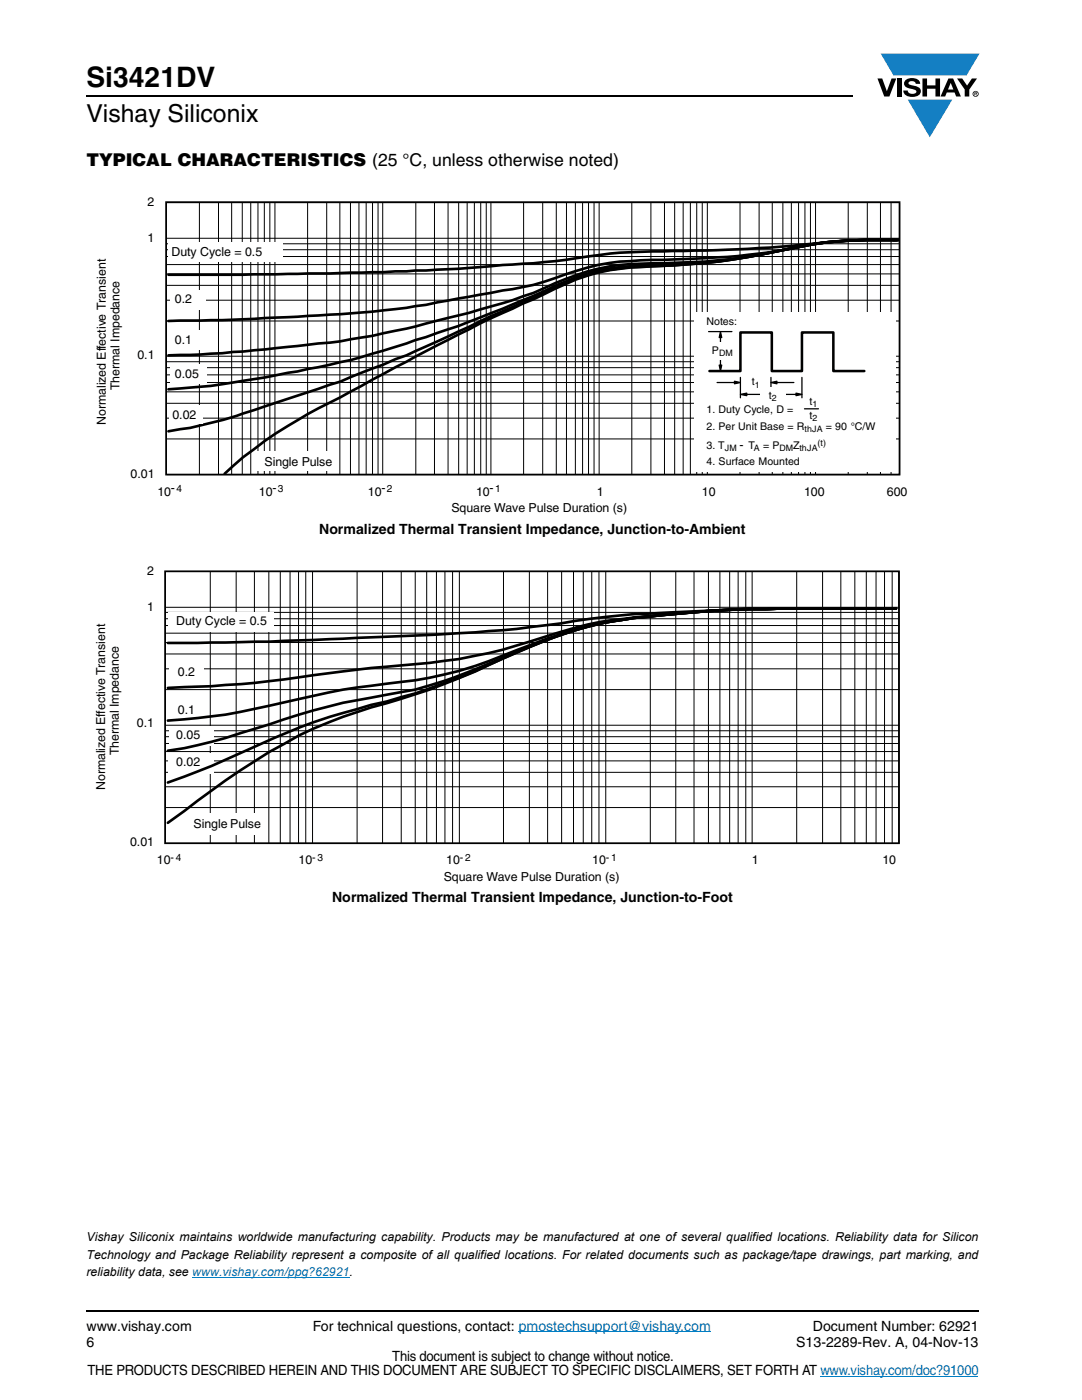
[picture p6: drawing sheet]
<svg xmlns="http://www.w3.org/2000/svg" width="216mm" height="279mm" viewBox="0 0 216 279" stroke-linecap="round" stroke-linejoin="round" font-family="sans-serif">
<path d="M17.1 18.9h.2v.3h-.2z" fill="#000"/>
<path d="M17.3 19.1h152.9" fill="none" stroke="#000" stroke-width=".36"/>
<path d="M175.1 10.7h20.4v16.7h-20.4z" fill="#fff"/>
<g fill="#147fc3">
<path d="M175.7 10.7h19.7l-2.5 4.4h-1.1h-13.5z"/>
<path d="M181.1 19.9h8.9l-4.5 7.5z"/>
</g>
<g fill="#000">
<path d="M175.1 15.7h.9l1 2.5 .9-2.5h.9l-1.3 3.6h-1.1zM179 15.7h.9v3.6h-.9zM180.7 16a2.1 2.1 0 0 1 2.8 .3l.1 .4h-.9a.79 .79 0 0 0-.7-.5 .79 .79 0 0 0-.7 .4l.2 .3 1 .2a1.08 1.08 0 0 1 1.2 1.1 1.08 1.08 0 0 1-1.1 1.1 1.73 1.73 0 0 1-2.3-1.2h.8a.96 .96 0 0 0 .8 .6 .96 .96 0 0 0 1-.4 1.31 1.31 0 0 0-1.3-.6 1.03 1.03 0 0 1-1-.6 1.03 1.03 0 0 1 .1-1.1zM184.1 15.7h.9v1.3h1.7v-1.3h.9v3.6h-.9v-1.6h-1.7v1.6h-.9zM191 15.7h1l1 1.4 .9-1.4h1.1l-1.6 2.2v1.4h-.9v-1.4zM17.1 261.5h.2v.4h-.2z"/>
<path d="M189.7 16.5l.5 1.4h-1zM189.2 15.7l-1.5 3.6h.9l.3-.8h1.6l.3 .8h.9l-1.5-3.6z"/>
<path d="M194.6 18.5h.2v.2h-.2zM194.4 18.4v.7h.2v-.3l.4 .3-.2-.3 .1-.2v-.2z"/>
<path d="M194.2 18.7a.46 .46 0 0 1 .9 0 .46 .46 0 0 1-.9 0zM194.1 18.7a.6 .6 0 0 0 1.2 0 .6 .6 0 0 0-1.2 0z"/>
</g>
<path d="M17.3 261.7h178.1" fill="none" stroke="#000" stroke-width=".36"/>
<path d="M38.4 255h31.3M103.5 265.8h38.4M163.7 274.6h31.5" fill="none" stroke="#007ec4" stroke-width=".2"/>
<path d="M19 39h162.1v63.8h-162.1z" fill="#fff"/>
<path d="M178.3 47.9a88.4 88.4 0 0 0-24.6 2.5 123 123 0 0 1-23.6 2.7l-2.3 .2a39.8 39.8 0 0 0-19.1 5.3 426.5 426.5 0 0 0-36.6 18.4l-4.2 2.3a88.2 88.2 0 0 0-23.1 15.2M179.3 47.9a126.5 126.5 0 0 0-13.9 .4l-4.7 .7a136.6 136.6 0 0 1-32.9 3.6 43.8 43.8 0 0 0-19.1 4.9l-2.3 1a287.6 287.6 0 0 1-25.3 7.1l-9 1.8a52.9 52.9 0 0 1-8.6 1.1l-12.8 1.4a223.5 223.5 0 0 1-17.1 1M179.3 47.9a87.2 87.2 0 0 0-23.6 2.1 202.3 202.3 0 0 1-27.9 2 46.4 46.4 0 0 0-17.1 3.5 42.8 42.8 0 0 1-10.4 2.5l-8.9 1.6a168.2 168.2 0 0 1-29.9 3.4l-6.5 .4a360.5 360.5 0 0 1-21.4 .7M179.3 47.9a176.5 176.5 0 0 0-23.6 1.3l-6.4 .5-12.8 .4a125.9 125.9 0 0 0-23.6 1.8 581.4 581.4 0 0 1-36.5 2.4l-27.9 .5h-14.9M179.3 47.9h-6.3a87.4 87.4 0 0 0-20.1 2.7 127.7 127.7 0 0 1-25.1 2.6 39.2 39.2 0 0 0-19.1 5.2l-10.8 4.7-6.5 3.1a229.9 229.9 0 0 1-19.3 8.2l-4.2 1.8-15 4.9a95.3 95.3 0 0 1-19.3 5M179.3 47.9a126.5 126.5 0 0 0-13.9 .4l-5.9 .9a131.9 131.9 0 0 1-31.7 3.8 42.5 42.5 0 0 0-17.1 4 250.9 250.9 0 0 1-36.4 13.6 133.5 133.5 0 0 1-16.8 3.8l-2.5 .5a152.4 152.4 0 0 1-21.4 2.8" fill="none" stroke="#000" stroke-width=".53"/>
<path d="M178.3 47.9h.6" fill="none" stroke="#000" stroke-width=".68"/>
<g fill="none" stroke="#000" stroke-width=".2">
<path d="M33.3 52.8h146.2M33.3 49.8h146.2M33.3 51.2h146.2M33.3 40.4h146.2M33.3 47.6h146.2M33.3 48.7h146.2M33.3 54.7h146.2M33.3 56.9h146.2M33.3 59.9h146.2M39.8 40.5v54.2M43.6 40.5v54.2M46.2 40.5v54.2"/>
<path d="M48.3 40.5v54.2M50 40.5v54.2M51.5 40.5v54.2M52.7 40.5v54.2M53.8 40.5v54.2M54.9 40.5v54.2M61.4 40.5v54.2M65.2 40.5v54.2M67.8 40.5v54.2M69.9 40.5v54.2M71.6 40.5v54.2M73.1 40.5v54.2"/>
<path d="M74.3 40.5v54.2M75.4 40.5v54.2M76.4 40.5v54.2M83 40.5v54.2M86.7 40.5v54.2M89.4 40.5v54.2M91.5 40.5v54.2M93.2 40.5v54.2M94.7 40.5v54.2M95.9 40.5v54.2M97 40.5v54.2M98 40.5v54.2"/>
<path d="M104.5 40.5v54.2M108.3 40.5v54.2M111 40.5v54.2M113 40.5v54.2M114.8 40.5v54.2M116.2 40.5v54.2M117.4 40.5v54.2M118.5 40.5v54.2M119.6 40.5v54.2M126.1 40.5v54.2M129.9 40.5v54.2M132.6 40.5v54.2"/>
<path d="M134.6 40.5v54.2M136.3 40.5v54.2M137.8 40.5v54.2M139 40.5v54.2M140.1 40.5v54.2M141.1 40.5v54.2M147.7 40.5v54.2M151.5 40.5v54.2M154.1 40.5v54.2M156.2 40.5v54.2M157.9 40.5v54.2M159.3 40.5v54.2"/>
<path d="M160.6 40.5v54.2M161.7 40.5v54.2M162.7 40.5v54.2M169.3 40.5v54.2M173.1 40.5v54.2M175.7 40.5v54.2M177.8 40.5v54.2M179.5 40.5v54.2h-146.2M33.3 71.1h146.2M33.3 64.1h146.2M33.3 72.2h146.2M33.3 73.4h146.2"/>
<path d="M33.3 74.8h146.2M33.3 76.3h146.2M33.3 78.2h146.2M33.3 80.5h146.2M33.3 83.5h146.2M33.3 87.6h146.2"/>
</g>
<g fill="#fff">
<path d="M33.9 57.9h7.1v3.8h-7.1z"/>
<path d="M34.3 65.9h6v3.8h-6z"/>
<path d="M33.9 72.8h7.2v3.8h-7.2z"/>
<path d="M33.8 80.9h6.6v3.7h-6.6z"/>
<path d="M51.1 90.1h16.5v3.8h-16.5z"/>
<path d="M33.6 48.2h22.8v4h-22.8z"/>
<path d="M138.6 62.3h40.1v31.8h-40.1z"/>
</g>
<g fill="none" stroke="#000" stroke-width=".25">
<path d="M141.4 66.2h4.6M143.1 76.3h3.8M146.6 76.1l1.1 .2-1.1 .3zM147.7 78.7l1.3-.2v.5zM147.7 75.3v4.1M148.7 78.7h3.7M153.8 76.3l1.2-.2v.5zM153.8 75.3v2.1M154.7 76.3h3.7M155.4 78.7h3.8M158.8 78.5l1.2 .2-1.2 .3zM160 75.3v4.1"/>
<path d="M160.5 81.6h2.8"/>
</g>
<path d="M146.6 76.1l1.1 .2-1.1 .3zM147.7 78.7l1.3-.2v.5zM153.8 76.3l1.2-.2v.5zM158.8 78.5l1.2 .2-1.2 .3z" fill="#000"/>
<g fill="#fff">
<path d="M148.3 74.6h5v3.5h-5z"/>
<path d="M151.7 77.4h5v3.4h-5z"/>
</g>
<path d="M143.5 72.9h.5l-.2 1.2zM143.8 66.2l.2 1.2h-.5z" fill="#000"/>
<path d="M143.5 72.9h.5l-.2 1.2zM143.8 67v6.2M143.8 66.2l.2 1.2h-.5z" fill="none" stroke="#000" stroke-width=".25"/>
<path d="M140.4 68.3h7.5v3.5h-7.5z" fill="#fff"/>
<path d="M141.6 74.1h6.1v-7.8h6.3v7.8h6v-7.8h6.3v7.8h6.2" fill="none" stroke="#000" stroke-width=".51"/>
<path d="M33.1 40.3h146.4v54.4h-146.4z" fill="none" stroke="#000" stroke-width=".35"/>
<path d="M18.7 112.4h160.9v64h-160.9z" fill="#fff"/>
<g fill="none" stroke="#000" stroke-width=".2">
<path d="M42 114.1v54.2M47.1 114.1v54.2M50.8 114.1v54.2M53.6 114.1v54.2M55.9 114.1v54.2M57.9 114.1v54.2M59.6 114.1v54.2M61 114.1v54.2M62.4 114.1v54.2M71.3 114.1v54.2M76.3 114.1v54.2M80.1 114.1v54.2"/>
<path d="M82.9 114.1v54.2M85.1 114.1v54.2M87.1 114.1v54.2M88.8 114.1v54.2M90.3 114.1v54.2M91.7 114.1v54.2M100.5 114.1v54.2M105.6 114.1v54.2M109.3 114.1v54.2M112.1 114.1v54.2M114.4 114.1v54.2M116.4 114.1v54.2"/>
<path d="M118.1 114.1v54.2M119.5 114.1v54.2M120.9 114.1v54.2M129.8 114.1v54.2M134.8 114.1v54.2M138.5 114.1v54.2M141.4 114.1v54.2M143.6 114.1v54.2M145.6 114.1v54.2M147.3 114.1v54.2M148.8 114.1v54.2M150.1 114.1v54.2"/>
<path d="M159 114.1v54.2M164.1 114.1v54.2M167.8 114.1v54.2M170.6 114.1v54.2M172.9 114.1v54.2M174.8 114.1v54.2M176.5 114.1v54.2M178 114.1v54.2M179.4 114.1v54.2M33.2 121.2h146.2M33.2 122.2h146.2M33.2 128.2h146.2"/>
<path d="M33.2 130.5h146.2M33.2 133.5h146.2M33.2 137.6h146.2M33.2 126.4h146.2M33.2 123.5h146.2M33.2 124.8h146.2M33.2 145.8h146.2M33.2 147h146.2M33.2 148.4h146.2M33.2 150h146.2M33.2 151.9h146.2M33.2 154.1h146.2"/>
<path d="M33.2 157h146.2M33.2 144.7h146.2M33.2 161.2h146.2"/>
</g>
<g fill="#fff">
<path d="M33.8 132.4h6.9v3.8h-6.9z"/>
<path d="M33.8 139.9h7.8v3.8h-7.8z"/>
<path d="M33.8 145h8.8v3.8h-8.8z"/>
<path d="M33.5 150.4h9.1v4.1h-9.1z"/>
<path d="M36.9 162.2h16.4v4.3h-16.4z"/>
<path d="M33.5 122.1h21.1v3.8h-21.1z"/>
</g>
<path d="M178.8 121.5h-23.2a244.6 244.6 0 0 0-35 2.8 119.3 119.3 0 0 0-21.6 7.5 117.2 117.2 0 0 1-16.1 5.8l-5.7 1a130 130 0 0 0-23.5 6l-5.6 1.7a83.6 83.6 0 0 1-14.6 3.5M178.8 121.5h-23.2a240 240 0 0 0-34.4 2.6 93.5 93.5 0 0 0-18.1 5.7 80.9 80.9 0 0 1-25.9 6.6 163 163 0 0 0-21.2 3.9l-3.2 .7a107.1 107.1 0 0 1-19.3 2.8M178.8 121.5h-23.2a291.9 291.9 0 0 0-36.3 2.7 246.9 246.9 0 0 0-19 5.5l-2.8 .6a156.6 156.6 0 0 1-23.5 3l-8.2 1a240.2 240.2 0 0 1-26.4 2.7l-5.9 .3M178.8 121.5h-29.1l-16 .7a135.4 135.4 0 0 0-21.8 2.2 290.4 290.4 0 0 1-29 2.4l-4.4 .2a964.5 964.5 0 0 1-45 1.3M178.8 121.5h-23.2a231.2 231.2 0 0 0-35 2.8 85 85 0 0 0-17.5 6l-2.8 1.1a143.1 143.1 0 0 1-26.3 9.8 82.9 82.9 0 0 0-20.3 8.9 166.9 166.9 0 0 0-16.9 11.7l-3.3 2.4M178.8 121.5h-23.2a236.6 236.6 0 0 0-34.6 2.7 88.2 88.2 0 0 0-17.9 6 150.7 150.7 0 0 1-25.9 9.8 115.7 115.7 0 0 0-20.2 6.3l-8.1 3.6a155.1 155.1 0 0 1-15.4 6.3" fill="none" stroke="#000" stroke-width=".53"/>
<path d="M32.9 114h146.5v54.3h-146.5z" fill="none" stroke="#000" stroke-width=".35"/>
<text font-size="5.6" x="17.3" y="17.4">Si3421DV</text>
<text font-size="4.9" x="17.3" y="24.4">Vishay Siliconix</text>
<text font-size="3.5" x="17.3" y="33">TYPICAL CHARACTERISTICS (25 °C, unless otherwise noted)</text>
<g font-size="2.8">
<text x="63.7" y="106.6">Normalized Thermal Transient Impedance, Junction-to-Ambient</text>
<text x="66.3" y="180.1">Normalized Thermal Transient Impedance, Junction-to-Foot</text>
<text x="17.3" y="265.6">www.vishay.com</text>
<text x="17.3" y="268.8">6</text>
<text x="62.4" y="265.6">For technical questions, contact: pmostechsupport@vishay.com</text>
<text x="158.9" y="268.8">S13-2289-Rev. A, 04-Nov-13</text>
<text x="162.2" y="265.6">Document Number: 62921</text>
<text x="17.5" y="274.4">THE PRODUCTS DESCRIBED HEREIN AND THIS DOCUMENT ARE SUBJECT TO SPECIFIC DISCLAIMERS, SET FORTH AT www.vishay.com/doc?91000</text>
<text x="78.3" y="271.6">This document is subject to change without notice.</text>
</g>
<g font-size="2.5">
<text x="29.5" y="41.1">2</text>
<text x="29.5" y="48.3">1</text>
<text x="34.2" y="51.1">Duty Cycle = 0.5</text>
<text x="34.9" y="60.4">0.2</text>
<text x="27.4" y="71.6">0.1</text>
<text x="34.9" y="68.6">0.1</text>
<text x="23.8" y="77.9" transform="rotate(-90 23.8 77.9)">Thermal Impedance</text>
<text x="34.9" y="75.3">0.05</text>
<text x="34.4" y="83.7">0.02</text>
<text x="21.1" y="84.8" transform="rotate(-90 21.1 84.8)">Normalized Effective Transient</text>
<text x="147.6" y="89.5">-</text>
<text x="26.1" y="95.3">0.01</text>
<text x="52.8" y="93">Single P</text>
<text x="61.8" y="93">ulse</text>
<text x="31.4" y="98.9">10</text>
<text x="34.1" y="98.3">-</text>
<text x="51.6" y="98.9">10</text>
<text x="54.3" y="98.3">-</text>
<text x="73.4" y="98.9">10</text>
<text x="76.1" y="98.3">-</text>
<text x="95" y="98.9">10</text>
<text x="97.7" y="98.3">-</text>
<text x="119.1" y="98.9">1</text>
<text x="140" y="98.9">10</text>
<text x="160.4" y="98.9">100</text>
<text x="177" y="98.9">600</text>
<text x="90.1" y="102.2">Square Wave Pulse Duration (s)</text>
<text x="29.3" y="114.7">2</text>
<text x="29.3" y="121.9">1</text>
<text x="35.2" y="124.7">Duty Cycle = 0.5</text>
<text x="35.5" y="134.9">0.2</text>
<text x="35.5" y="142.4">0.1</text>
<text x="27.3" y="145.2">0.1</text>
<text x="35.2" y="147.5">0.05</text>
<text x="23.7" y="150.8" transform="rotate(-90 23.7 150.8)">Thermal Impedance</text>
<text x="35.2" y="152.9">0.02</text>
<text x="21" y="157.7" transform="rotate(-90 21 157.7)">Normalized Effective Transient</text>
<text x="38.6" y="165.3">Single P</text>
<text x="47.6" y="165.3">ulse</text>
<text x="26" y="168.9">0.01</text>
<text x="31.3" y="172.5">10</text>
<text x="59.6" y="172.5">10</text>
<text x="89" y="172.5">10</text>
<text x="118.2" y="172.5">10</text>
<text x="150" y="172.5">1</text>
<text x="176.1" y="172.5">10</text>
<text x="88.5" y="175.8">Square Wave Pulse Duration (s)</text>
<text x="17.3" y="247.7">Vishay Siliconix maintains worldwide manufacturing capability. Products may be manufactured at one of several qualified locations. Reliability data for Silicon</text>
<text x="17.3" y="251.2">Technology and Package Reliability represent a composite of all qualified locations. For related documents such as package/tape drawings, part marking, and</text>
<text x="17.3" y="254.7">reliability data, see www.vishay.com/ppg?62921.</text>
</g>
<g font-size="2.1">
<text x="141" y="64.9">Notes:</text>
<text x="142.1" y="70.6">P</text>
<text x="150" y="76.9">t</text>
<text x="141" y="82.5">1. Duty Cycle, D =</text>
<text x="153.4" y="79.6">t</text>
<text x="161.5" y="80.8">t</text>
<text x="161.5" y="83.6">t</text>
<text x="141" y="85.7">2. Per Unit Base = R</text>
<text x="141" y="89.5">3. T</text>
<text x="149.3" y="89.5">T</text>
<text x="152.3" y="89.5">= P</text>
<text x="158.2" y="89.5">Z</text>
<text x="164.8" y="85.7">= 90 °C/W</text>
<text x="141" y="92.8">4. Surface Mo</text>
<text x="154.3" y="92.8">unted</text>
<text x="34" y="171.8">- 4</text>
<text x="62.3" y="171.8">- 3</text>
<text x="91.7" y="171.8">- 2</text>
<text x="120.9" y="171.8">- 1</text>
</g>
<g font-size="2">
<text x="35.2" y="98.3">4</text>
<text x="55.4" y="98.3">3</text>
<text x="77.2" y="98.3">2</text>
<text x="98.8" y="98.3">1</text>
</g>
<g font-size="1.8">
<text x="143.5" y="71">DM</text>
<text x="150.6" y="77.4">1</text>
<text x="154" y="80.1">2</text>
<text x="162.1" y="81.3">1</text>
<text x="144.6" y="90">JM</text>
<text x="150.4" y="90">A</text>
<text x="155.5" y="90">DM</text>
<text x="159.5" y="90">thJA</text>
<text x="160.5" y="86.2">thJA</text>
<text x="162.1" y="84">2</text>
<text x="163.1" y="89">(t)</text>
</g>
</svg>
